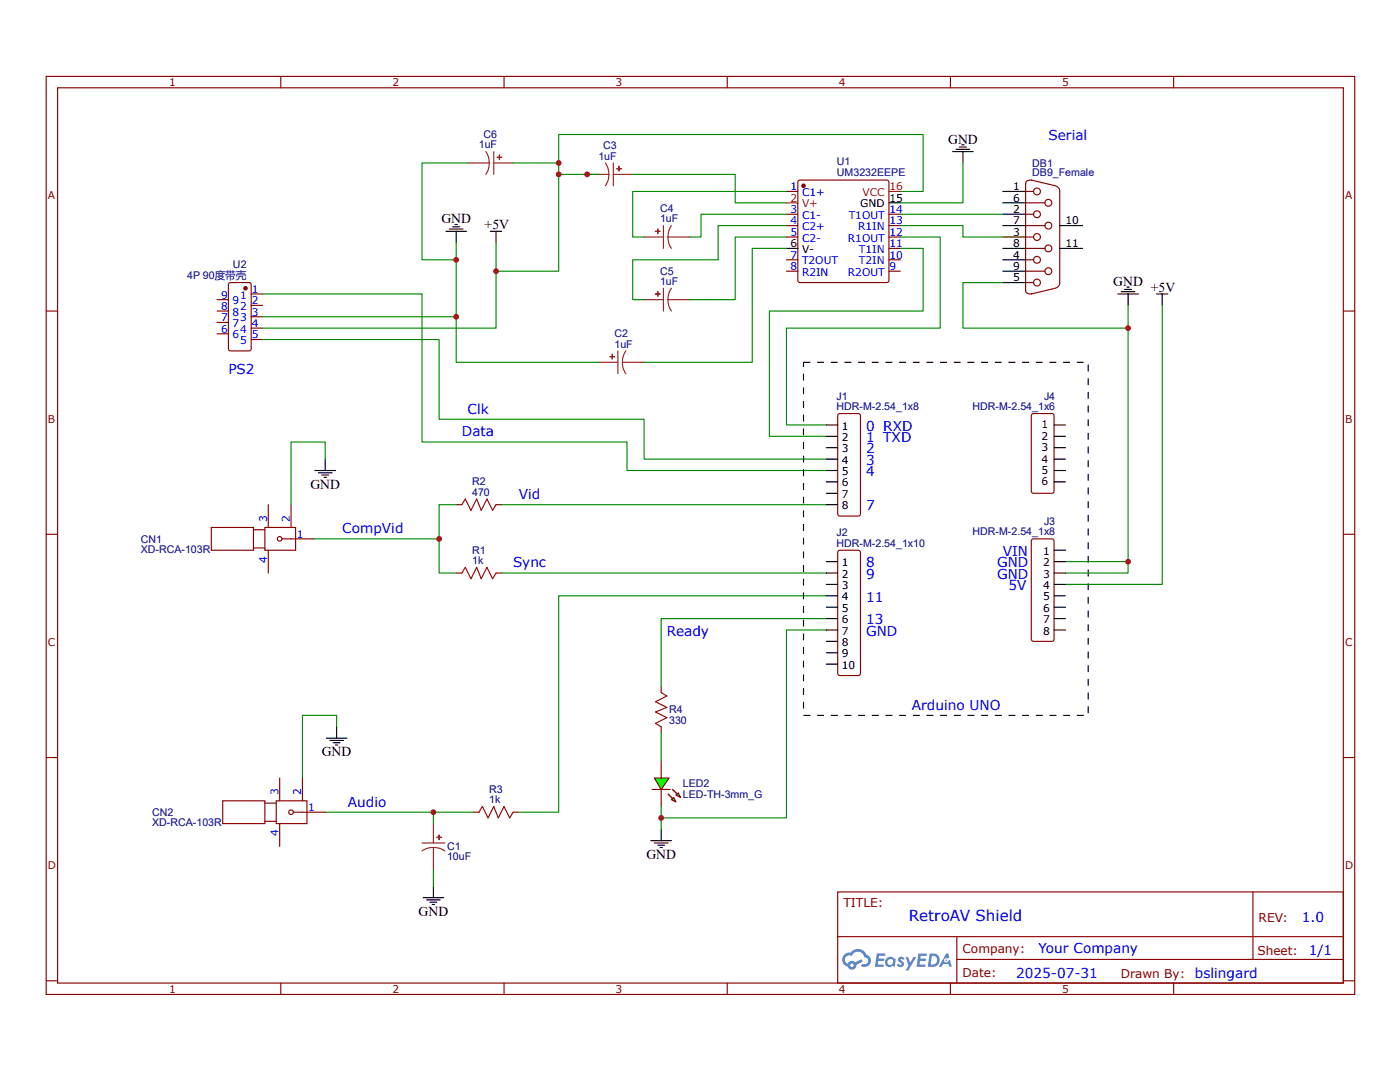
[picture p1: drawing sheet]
<svg xmlns="http://www.w3.org/2000/svg" width="279mm" height="216mm" viewBox="0 0 279 216" stroke-linecap="round" stroke-linejoin="round" font-family="sans-serif">
<g fill="none" stroke="#800" stroke-width=".23">
<path d="M9.2 15.2h261.2v183.2h-261.2zM11.5 17.5h256.6v178.7h-256.6zM56 15.2v2.3M100.6 15.2v2.3M145.1 15.2v2.3M189.7 15.2v2.3M234.2 15.2v2.3M9.2 62.1h2.3M268.1 62.1h2.3M9.2 106.6h2.3M268.1 106.6h2.3M9.2 151.2h2.3"/>
<path d="M268.1 151.2h2.3M167.2 178h100.9v18.2h-100.9zM250 178l.1 13.4M9.2 195.7h2.3M56 196.2v2.2M100.6 196.2v2.2M145.1 196.2v2.2M167.2 186.9h100.8M189.7 196.2v2.2M191 191.4h77M191 186.9v9.1M234.2 196.2v2.2"/>
<path d="M268.1 195.7h2.3"/>
</g>
<g fill="#58f">
<path d="M179.4 191.1l.5-.2 .3 .1 .3 .2-.3 .4a.3 .3 0 0 0-.2-.3 .3 .3 0 0 0-.3 .2 .77 .77 0 0 1 .7 .6 .77 .77 0 0 1-.3 .8l-.6 .1-.5-.4 .3-.3 .4 .2 .2-.2a1.06 1.06 0 0 1-.6-1.1z"/>
<path d="M180.7 190.9h.5l.4 1.2 .7-1.2h.6l-1.6 2.7h-.6l.6-.9z"/>
<path d="M175 190.2l1.6 .1 .1 .2-.2 .2h-1.1v.6h.9l.2 .2-.2 .3-1-.1-.1 .8h1h.1v.4h-1.7z"/>
<path d="M183.3 190.2l1.6 .1 .1 .2-.2 .2h-1.1v.6h.9l.2 .2-.2 .2h-1l-.1 .8h1h.1v.4h-1.7z"/>
<path d="M188.8 190.3h.5l.2 .8-.4 .2a.44 .44 0 0 0-.7 .1 .44 .44 0 0 0 .3 .7 .44 .44 0 0 0 .6-.4l.3-.2 .3 1.4h-.5l-.1-.5h-1.1l-.3 .5h-.6z"/>
<path d="M185.5 190.3l-.4 2.6h.9a1.35 1.35 0 0 0 1.5-1.3 1.35 1.35 0 0 0-1.5-1.3zM186 190.7a.91 .91 0 0 1 1 1.1 .91 .91 0 0 1-1.3 .7z"/>
<path d="M177 191.2a.99 .99 0 0 0-.2 1.4 .99 .99 0 0 0 1.4 .2l.4 .1 .2-1.5-.4-.1a.9 .9 0 0 0-1.4-.1zM177 192a.6 .6 0 0 1 1.2 0 .6 .6 0 0 1-1.2 0z"/>
<path d="M168.5 190.5a1.42 1.42 0 0 0 .7 2.4 .91 .91 0 0 0 1 .6 .91 .91 0 0 0 .7-1l1.3-.6-.3-.5-1.2 .6-.2-.1a.92 .92 0 0 0-1.3 .4 .89 .89 0 0 1-.5-1.2 .89 .89 0 0 1 1.3-.3 1.33 1.33 0 0 1 1.4-.9 1.33 1.33 0 0 1 1.2 1.1 .74 .74 0 0 1 .6 .9 .74 .74 0 0 1-1 .5l-.3 .1v.3a1.26 1.26 0 0 0 1.8-.6 1.26 1.26 0 0 0-.8-1.7 1.96 1.96 0 0 0-3.3-.4l-.6 .1zM169.7 192.6a.35 .35 0 0 1 .7 0 .35 .35 0 0 1-.7 0z"/>
<circle cx="188.8" cy="191.6" r=".17"/>
</g>
<path d="M92.2 114.3l.7-1.1 1.1 2.3 1.1-2.3 .9 2.3 1.2-2.3 1.1 2.3 .7-1.2M92.2 100.7l.7-1.1 1.1 2.2 1.1-2.2 .9 2.2 1.2-2.2 1.1 2.2 .7-1.1M95.6 162.1l.7-1.2 1.1 2.3 1.1-2.3 .9 2.3 1.2-2.3 1.1 2.3 .7-1.1" fill="none" stroke="#a00000" stroke-width=".23"/>
<g fill="none" stroke="#800" stroke-width=".23">
<path d="M45.7 56.5l.3-.1h3.7l.2 .1 .2 .2v12.9v.2l-.3 .2h-3.8l-.2-.1-.2-.2v-12.9zM42.2 105.2h8.4v4.6h-8.4zM50.6 109.3h2.3M50.6 105.7h2.3M52.9 105.2h6.1v4.6h-6.1zM53.5 100.7v4.5M53.5 109.8v4.5M56.3 107.5h6.3M58.1 100.7v4.5M91 114.3h1.2M91 100.7h1.2M99 114.3h1.1"/>
<path d="M99 100.7h1.1M44.4 159.8h8.5v4.5h-8.5zM55.1 159.8h6.2v4.5h-6.2zM55.8 155.2v4.6M60.4 155.2v4.6M52.9 163.9h2.2M52.9 160.2h2.2M55.8 164.3v4.6M58.5 162.1h6.4M94.4 162.1h1.2M102.4 162.1h1.1"/>
<circle cx="55.8" cy="107.5" r=".45"/>
<circle cx="58.1" cy="162.1" r=".45"/>
</g>
<path d="M64.9 91.6v-3.4h-6.8v12.5M62.6 107.5h25v6.8h3.4M100.1 114.3h64.8M100.1 100.7h64.8M164.9 118.9h-53.4v43.2h-8M67.2 145v-2.3h-6.8v12.5M64.9 162.1h29.5" fill="none" stroke="#080" stroke-width=".23"/>
<g fill="none" stroke="#000" stroke-width=".23">
<path d="M62.9 93.9h4M63.5 94.3h2.8M64.2 94.8h1.4M64.7 95.2h.4M64.9 91.6v2.3M65.1 147.3h4.1M65.8 147.7h2.7M66.5 148.2h1.4M66.9 148.7h.5M67.2 145v2.3M84.4 179.1h4.1M85.1 179.6h2.8"/>
<path d="M86.5 176.8v2.3M85.8 180h1.4M86.3 180.5h.4"/>
</g>
<circle cx="49" cy="57.5" r=".34" fill="#800"/>
<g fill="none" stroke="#800" stroke-width=".23">
<path d="M43.3 59.8h2.3M50.1 58.7h2.3M43.3 66.6h2.3M43.3 64.3h2.3M43.3 62.1h2.3M50.1 60.9h2.3M50.1 63.2h2.3M50.1 65.5h2.3M50.1 67.7h2.3M132 137.1v1.1M132 145v1.2"/>
<circle cx="49" cy="57.5" r=".34"/>
</g>
<path d="M52.4 58.7h31.8v29.5h40.9v5.7h39.8M91 48.4v14.8h-38.6M99 48.4v17.1h-46.6" fill="none" stroke="#080" stroke-width=".23"/>
<g fill="none" stroke="#000" stroke-width=".23">
<path d="M89 46.2h4.1M89.7 45.7h2.7M90.4 45.2h1.3M90.8 44.8h.5M91 46.2v2.2M97.9 46.2h2.2M99 46.2v2.2M223.1 58.7h4.1M223.8 58.2h2.7M224.5 57.7h1.3M224.9 57.3h.5M225.1 58.7v2.2"/>
<path d="M230.8 58.7h2.3M232 58.7v2.2M129.9 167.8h4.1M130.6 168.2h2.7M131.3 168.7h1.3M131.7 169.1h.5M132 165.5v2.3"/>
</g>
<path d="M132 138.2l1.1 .7-2.3 1.1 2.3 1.2-2.3 .9 2.3 1.1-2.3 1.1 1.2 .7" fill="none" stroke="#a00000" stroke-width=".23"/>
<path d="M84.2 168.2h4.6M86.5 169.1a3.7 3.7 0 0 0-2.3 .7M86.5 169.1a3.7 3.7 0 0 1 2.3 .7M86.5 164.3v3.9M86.5 169.1v4.3" fill="none" stroke="#8d2323" stroke-width=".23"/>
<path d="M87.2 167.1h.9z" fill="#8d2323"/>
<path d="M87.2 167.1h.9z" fill="none" stroke="#8d2323" stroke-width=".23"/>
<path d="M87.6 166.6v.9z" fill="#8d2323"/>
<path d="M87.6 166.6v.9z" fill="none" stroke="#8d2323" stroke-width=".23"/>
<path d="M86.5 162.1v2.2M86.5 173.4v3.4" fill="none" stroke="#080" stroke-width=".23"/>
<path d="M130.6 155.2h2.9l-1.5 2.3z" fill="#0f0"/>
<path d="M130.1 157.5h3.7M130.6 155.2h2.9l-1.5 2.3z" fill="none" stroke="#800" stroke-width=".23"/>
<path d="M134.2 157.5l.9 .9z" fill="#800"/>
<path d="M134.2 157.5l.9 .9" fill="none" stroke="#800" stroke-width=".23"/>
<path d="M133.3 158.4l.9 .9z" fill="#800"/>
<path d="M133.3 158.4l.9 .9" fill="none" stroke="#800" stroke-width=".23"/>
<path d="M135.4 158.2l.4 .9-.9-.4z" fill="#0f0"/>
<path d="M135.4 158.2l.4 .9-.9-.4z" fill="none" stroke="#800" stroke-width=".23"/>
<path d="M134 159.6l.5-.5 .4 .9z" fill="#0f0"/>
<g fill="none" stroke="#800" stroke-width=".23">
<path d="M159.4 36.1l.3-.2h17.3l.3 .2 .1 .3v19.5l-.1 .4-.3 .1h-17.3l-.3-.1-.2-.4v-19.5zM204.7 36.6v21.4M204.7 38.2h1.6M205.8 35.9l4.8 1.2M205.9 36a.88 .88 0 0 0-1.2 .7M210.7 37.1a1.14 1.14 0 0 1 .8 1.1v18.2a1.14 1.14 0 0 1-.8 1.1M204.7 54.1h3.8M204.7 49.6h3.8M204.7 56.4h1.6M204.7 45h3.8M204.7 51.8h1.6M204.7 40.5h3.8"/>
<path d="M204.7 47.3h1.6M204.7 42.7h1.6M204.7 57.9a.88 .88 0 0 0 1.2 .7M210.6 57.5l-4.8 1.2M132 151.8v3.4M132 157.5v3.4M134 159.6l.5-.5 .4 .9z"/>
<circle cx="207" cy="38.2" r=".68"/>
<circle cx="207" cy="42.7" r=".68"/>
<circle cx="207" cy="51.8" r=".68"/>
<circle cx="207" cy="47.3" r=".68"/>
<circle cx="207" cy="56.4" r=".68"/>
<circle cx="209.2" cy="45" r=".68"/>
<circle cx="209.2" cy="49.6" r=".68"/>
<circle cx="209.2" cy="40.5" r=".68"/>
<circle cx="209.2" cy="54.1" r=".68"/>
</g>
<path d="M52.4 67.7h35.2v16h40.9v7.9h36.4M225.1 60.9v51.2h-12.5M232 60.9v55.7h-19.4M91 100.7h-3.4v6.8M225.1 112.1v2.2h-12.5M164.9 123.4h-32.9v13.7M164.9 125.7h-7.9v37.5h-25M132 146.2v5.6M132 160.9v4.6" fill="none" stroke="#080" stroke-width=".23"/>
<path d="M163.1 72.2h1.4v.2h-1.4zM165.8 72.2h1.4v.2h-1.4zM168.5 72.2h1.4v.2h-1.4zM171.3 72.2h1.3v.2h-1.3zM174 72.2h1.4v.2h-1.4zM176.7 72.2h1.4v.2h-1.4zM179.5 72.2h1.3v.2h-1.3zM182.2 72.2h1.3v.2h-1.3zM184.9 72.2h1.4v.2h-1.4zM187.6 72.2h1.4v.2h-1.4zM190.4 72.2h1.3v.2h-1.3zM193.1 72.2h1.4v.2h-1.4zM195.8 72.2h1.4v.2h-1.4zM198.5 72.2h1.4v.2h-1.4zM201.3 72.2h1.3v.2h-1.3zM204 72.2h1.4v.2h-1.4zM206.7 72.2h1.4v.2h-1.4zM209.5 72.2h1.3v.2h-1.3zM212.2 72.2h1.3v.2h-1.3zM214.9 72.2h1.4v.2h-1.4zM217.1 72.7h.2v1.4h-.2zM217.1 75.5h.2v1.3h-.2zM217.1 78.2h.2v1.4h-.2zM217.1 80.9h.2v1.4h-.2zM217.1 83.7h.2v1.3h-.2zM217.1 86.4h.2v1.3h-.2zM217.1 89.1h.2v1.4h-.2zM217.1 91.8h.2v1.4h-.2zM217.1 94.6h.2v1.3h-.2zM217.1 97.3h.2v1.4h-.2zM217.1 100h.2v1.4h-.2zM217.1 102.7h.2v1.4h-.2zM217.1 105.5h.2v1.3h-.2zM217.1 108.2h.2v1.4h-.2zM217.1 110.9h.2v1.4h-.2zM217.1 113.7h.2v1.3h-.2zM217.1 116.4h.2v1.3h-.2zM217.1 119.1h.2v1.4h-.2zM217.1 121.8h.2v1.4h-.2zM217.1 124.6h.2v1.3h-.2zM217.1 127.3h.2v1.4h-.2zM217.1 130h.2v1.4h-.2zM217.1 132.7h.2v1.4h-.2zM217.1 135.5h.2v1.3h-.2zM217.1 138.2h.2v1.4h-.2zM217.1 140.9h.2v1.4h-.2zM214.9 142.6h1.4v.3h-1.4zM212.2 142.6h1.3v.3h-1.3zM209.5 142.6h1.3v.3h-1.3zM206.7 142.6h1.4v.3h-1.4zM204 142.6h1.4v.3h-1.4zM201.3 142.6h1.3v.3h-1.3zM198.5 142.6h1.4v.3h-1.4zM195.8 142.6h1.4v.3h-1.4zM193.1 142.6h1.4v.3h-1.4zM190.4 142.6h1.3v.3h-1.3zM187.6 142.6h1.4v.3h-1.4zM184.9 142.6h1.4v.3h-1.4zM182.2 142.6h1.3v.3h-1.3zM179.5 142.6h1.3v.3h-1.3zM176.7 142.6h1.4v.3h-1.4zM174 142.6h1.4v.3h-1.4zM171.3 142.6h1.3v.3h-1.3zM168.5 142.6h1.4v.3h-1.4zM165.8 142.6h1.4v.3h-1.4zM163.1 142.6h1.4v.3h-1.4zM160.4 142.6h1.3v.3h-1.3zM160.2 140h.3v1.4h-.3zM160.2 137.3h.3v1.4h-.3zM160.2 134.6h.3v1.3h-.3zM160.2 131.8h.3v1.4h-.3zM160.2 129.1h.3v1.4h-.3zM160.2 126.4h.3v1.3h-.3zM160.2 123.7h.3v1.3h-.3zM160.2 120.9h.3v1.4h-.3zM160.2 118.2h.3v1.4h-.3zM160.2 115.5h.3v1.3h-.3zM160.2 112.7h.3v1.4h-.3zM160.2 110h.3v1.4h-.3zM160.2 107.3h.3v1.4h-.3zM160.2 104.6h.3v1.3h-.3zM160.2 101.8h.3v1.4h-.3zM160.2 99.1h.3v1.4h-.3zM160.2 96.4h.3v1.3h-.3zM160.2 93.7h.3v1.3h-.3zM160.2 90.9h.3v1.4h-.3zM160.2 88.2h.3v1.4h-.3zM160.2 85.5h.3v1.3h-.3zM160.2 82.7h.3v1.4h-.3zM160.2 80h.3v1.4h-.3zM160.2 77.3h.3v1.4h-.3zM160.2 74.6h.3v1.3h-.3zM160.2 72.2h1.5v.2h-1.3v-.1h.1v.9h-.3z" fill="#000"/>
<path d="M200.1 38.2h4.6M200.1 45h4.6M200.1 49.6h4.6M200.1 54.1h4.6M200.1 40.5h4.6M200.1 56.4h4.6M200.1 51.8h4.6M200.1 47.3h4.6M200.1 42.7h4.6M211.5 45h4.5M211.5 49.6h4.5" fill="none" stroke="#000" stroke-width=".23"/>
<circle cx="160.4" cy="37.1" r=".34" fill="#800"/>
<g fill="none" stroke="#800" stroke-width=".23">
<path d="M157 38.2h2.2M157 42.7h2.2M157 45h2.2M157 47.3h2.2M157 51.8h2.2M157 54.1h2.2M177.4 42.7h2.3M177.4 45h2.3M177.4 47.3h2.3M177.4 51.8h2.3M177.4 54.1h2.3M177.4 49.6h2.3"/>
<circle cx="160.4" cy="37.1" r=".34"/>
</g>
<path d="M177.4 38.2h2.3M157 40.5h2.2" fill="none" stroke="#f00" stroke-width=".23"/>
<path d="M190.1 30.2h4.1M190.8 29.8h2.7M191.5 29.3h1.4M192 28.9h.4M192.2 30.2v2.3M157 49.6h2.2M177.4 40.5h2.3" fill="none" stroke="#000" stroke-width=".23"/>
<path d="M179.7 38.2h4.5v-11.4h-72.7v27.3h-12.5M192.2 32.5v8h-12.5M179.7 45h12.5v2.3h7.9M179.7 49.6h4.5v12.5h-30.7v25h11.4M179.7 47.3h7.9v18.2h-30.6v19.3h7.9M179.7 42.7h20.4M200.1 56.4h-7.9v9.1h32.9" fill="none" stroke="#080" stroke-width=".23"/>
<path d="M119.5 72.3h3.8M123.3 70v4.6M124.2 72.3a3.7 3.7 0 0 0 .7 2.3M124.2 72.3h4.3M124.9 70a3.7 3.7 0 0 0-.7 2.3" fill="none" stroke="#8d2323" stroke-width=".23"/>
<path d="M122.2 70.7v.9z" fill="#8d2323"/>
<path d="M122.2 70.7v.9z" fill="none" stroke="#8d2323" stroke-width=".23"/>
<path d="M121.7 71.2h.9z" fill="#8d2323"/>
<path d="M117.2 34.8h4.3M120.8 32.5a3.7 3.7 0 0 1 .7 2.3M121.5 34.8a3.7 3.7 0 0 1-.7 2.3M122.4 34.8h3.9M122.4 32.5v4.6M121.7 71.2h.9z" fill="none" stroke="#8d2323" stroke-width=".23"/>
<path d="M123.5 33.2v.9z" fill="#8d2323"/>
<path d="M123.5 33.2v.9z" fill="none" stroke="#8d2323" stroke-width=".23"/>
<path d="M123.1 33.7h.9z" fill="#8d2323"/>
<path d="M123.1 33.7h.9zM128.5 47.3h3.9M132.4 45v4.6M133.3 47.3a3.7 3.7 0 0 0 .7 2.3M133.3 47.3h4.3M134 45a3.7 3.7 0 0 0-.7 2.3" fill="none" stroke="#8d2323" stroke-width=".23"/>
<path d="M131.3 45.7v.9z" fill="#8d2323"/>
<path d="M131.3 45.7v.9z" fill="none" stroke="#8d2323" stroke-width=".23"/>
<path d="M130.8 46.2h.9z" fill="#8d2323"/>
<path d="M128.5 59.8h3.9M130.8 46.2h.9zM132.4 57.5v4.6M133.3 59.8a3.7 3.7 0 0 0 .7 2.3M133.3 59.8h4.3M134 57.5a3.7 3.7 0 0 0-.7 2.3" fill="none" stroke="#8d2323" stroke-width=".23"/>
<path d="M131.3 58.2v.9z" fill="#8d2323"/>
<path d="M131.3 58.2v.9z" fill="none" stroke="#8d2323" stroke-width=".23"/>
<path d="M130.8 58.7h.9z" fill="#8d2323"/>
<path d="M93.3 32.5h4.3M96.9 30.2a3.7 3.7 0 0 1 .7 2.3M97.6 32.5a3.7 3.7 0 0 1-.7 2.3M98.5 32.5h3.9M98.5 30.2v4.6M130.8 58.7h.9z" fill="none" stroke="#8d2323" stroke-width=".23"/>
<path d="M111.5 34.8h8M126.3 34.8h20.4v5.7h10.3M157 38.2h-30.7v9.1h2.2M157 49.6h-6.9v22.7h-21.6M157 42.7h-17.1v4.6h-2.3M157 45h-13.7v6.8h-17v8h2.2M157 47.3h-10.3v12.5h-9.1M91 63.2v9.1h28.5" fill="none" stroke="#080" stroke-width=".23"/>
<path d="M99.7 30.9v.9z" fill="#8d2323"/>
<path d="M99.7 30.9v.9z" fill="none" stroke="#8d2323" stroke-width=".23"/>
<path d="M99.2 31.4h.9z" fill="#8d2323"/>
<path d="M99.2 31.4h.9z" fill="none" stroke="#8d2323" stroke-width=".23"/>
<path d="M93.3 32.5h-9.1v19.3h6.8M102.4 32.5h9.1" fill="none" stroke="#080" stroke-width=".23"/>
<path d="M167.3 82.7l.3-.2h3.7l.2 .1 .2 .3v19.6l-.1 .3-.2 .2h-3.8l-.2-.1-.2-.3v-19.6zM205.9 82.7l.4-.2h3.6l.3 .1 .2 .3v15.1l-.1 .2-.3 .2h-3.7h-.3l-.2-.3v-15.1zM167.3 109.9l.3-.1h3.7l.2 .1 .2 .3v24.1l-.1 .3-.2 .2h-3.8l-.2-.1-.2-.3v-24.2zM205.9 107.7l.4-.2h3.6l.3 .1 .2 .3v19.6l-.1 .3-.3 .2h-3.7l-.3-.1-.2-.3v-19.6z" fill="none" stroke="#800" stroke-width=".23"/>
<g fill="none" stroke="#000" stroke-width=".23">
<path d="M164.9 84.8h2.3M164.9 87.1h2.3M164.9 89.3h2.3M164.9 91.6h2.3M164.9 93.9h2.3M164.9 96.2h2.3M164.9 98.4h2.3M210.4 84.8h2.2M210.4 87.1h2.2M210.4 89.3h2.2M210.4 91.6h2.2M210.4 93.9h2.2"/>
<path d="M210.4 96.2h2.2M164.9 100.7h2.3M164.9 112.1h2.3M164.9 114.3h2.3M164.9 116.6h2.3M164.9 118.9h2.3M210.4 112.1h2.2M210.4 114.3h2.2M210.4 116.6h2.2M210.4 118.9h2.2M210.4 109.8h2.2M164.9 121.2h2.3"/>
<path d="M164.9 123.4h2.3M164.9 125.7h2.3M164.9 128h2.3M164.9 130.2h2.3M164.9 132.5h2.3M210.4 121.2h2.2M210.4 123.4h2.2M210.4 125.7h2.2"/>
</g>
<g fill="#c00">
<circle cx="86.5" cy="162.1" r=".57"/>
<circle cx="87.6" cy="107.5" r=".57"/>
<circle cx="225.1" cy="112.1" r=".57"/>
<circle cx="132" cy="163.2" r=".57"/>
<circle cx="99" cy="54.1" r=".57"/>
<circle cx="225.1" cy="65.5" r=".57"/>
<circle cx="111.5" cy="34.8" r=".57"/>
<circle cx="91" cy="63.2" r=".57"/>
<circle cx="117.2" cy="34.8" r=".57"/>
<circle cx="111.5" cy="32.5" r=".57"/>
<circle cx="91" cy="51.8" r=".57"/>
</g>
<text font-size="3" fill="#00f" x="181.4" y="183.8">RetroAV Shield</text>
<g font-size="2.7">
<text x="189.2" y="28.7">GND</text>
<text x="88.1" y="44.6">GND</text>
<text x="96.7" y="45.7">+5V</text>
<text x="222.2" y="57.1">GND</text>
<text x="229.7" y="58.2">+5V</text>
<text x="61.9" y="97.5">GND</text>
<text x="64.2" y="150.9">GND</text>
<text x="129" y="171.4">GND</text>
<text x="83.5" y="182.8">GND</text>
</g>
<g font-size="2.7" fill="#00f">
<text x="209.2" y="28">Serial</text>
<text x="45.6" y="74.6">PS2</text>
<text x="93.3" y="82.5">Clk</text>
<text x="92.2" y="87.1">Data</text>
<text x="172.9" y="85.9">0 RXD</text>
<text x="172.9" y="88.2">1 TXD</text>
<text x="172.9" y="90.5">2</text>
<text x="172.9" y="92.8">3</text>
<text x="172.9" y="95">4</text>
<text x="103.5" y="99.6">Vid</text>
<text x="172.9" y="101.8">7</text>
<text x="68.3" y="106.4">CompVid</text>
<text x="102.4" y="113.2">Sync</text>
<text x="172.9" y="113.2">8</text>
<text x="199" y="113.2">GND</text>
<text x="200.1" y="110.9">VIN</text>
<text x="172.9" y="115.5">9</text>
<text x="199" y="115.5">GND</text>
<text x="201.3" y="117.7">5V</text>
<text x="172.9" y="124.6">13</text>
<text x="172.9" y="120">11</text>
<text x="133.1" y="126.8">Ready</text>
<text x="172.9" y="126.8">GND</text>
<text x="182" y="141.6">Arduino UNO</text>
<text x="69.4" y="160.9">Audio</text>
<text x="259.8" y="183.9">1.0</text>
<text x="207.2" y="190.1">Your Company</text>
<text x="261.2" y="190.6">1/1</text>
<text x="202.8" y="195.1">2025-07-31</text>
<text x="238.5" y="195.1">bslingard</text>
</g>
<g font-size="2.4" fill="#800">
<text x="168.3" y="180.9">TITLE:</text>
<text x="251.2" y="183.9">REV:</text>
<text x="192.1" y="190.1">Company:</text>
<text x="251" y="190.5">Sheet:</text>
<text x="192.1" y="195">Date:</text>
<text x="223.7" y="195.1">Drawn By:</text>
</g>
<g font-size="2.1" fill="#800">
<text x="33.8" y="17.2">1</text>
<text x="78.3" y="17.2">2</text>
<text x="122.9" y="17.2">3</text>
<text x="167.4" y="17.2">4</text>
<text x="211.9" y="17.2">5</text>
<text x="9.6" y="39.8">A</text>
<text x="268.4" y="39.8">A</text>
<text x="9.6" y="84.3">B</text>
<text x="268.4" y="84.3">B</text>
<text x="9.6" y="128.9">C</text>
<text x="268.4" y="128.9">C</text>
<text x="9.6" y="173.4">D</text>
<text x="268.4" y="173.4">D</text>
<text x="33.8" y="198.1">1</text>
<text x="78.3" y="198.1">2</text>
<text x="122.9" y="198.1">3</text>
<text x="167.4" y="198.1">4</text>
<text x="211.9" y="198.1">5</text>
</g>
<g font-size="2.1" fill="#000080">
<text x="95.6" y="29.6">1uF</text>
<text x="96.5" y="27.5">C6</text>
<text x="120.4" y="29.8">C3</text>
<text x="119.4" y="31.8">1uF</text>
<text x="167" y="35.1">UM3232EEPE</text>
<text x="167" y="33">U1</text>
<text x="206" y="35.2">DB9_Female</text>
<text x="206" y="33.3">DB1</text>
<text x="131.7" y="44.3">1uF</text>
<text x="131.7" y="42.3">C4</text>
<text x="46.5" y="53.6">U2</text>
<text x="37.3" y="55.6">4P 90度带壳</text>
<text x="131.7" y="56.8">1uF</text>
<text x="131.7" y="54.8">C5</text>
<text x="122.6" y="69.3">1uF</text>
<text x="122.6" y="67.3">C2</text>
<text x="166.9" y="81.8">HDR-M-2.54_1x8</text>
<text x="166.9" y="79.8">J1</text>
<text x="194.1" y="81.8">HDR-M-2.54_1x6</text>
<text x="208.4" y="79.8">J4</text>
<text x="94.2" y="98.9">470</text>
<text x="94.2" y="96.8">R2</text>
<text x="166.9" y="107">J2</text>
<text x="194.1" y="106.8">HDR-M-2.54_1x8</text>
<text x="208.4" y="104.8">J3</text>
<text x="28.1" y="110.3">XD-RCA-103R</text>
<text x="28.1" y="108.3">CN1</text>
<text x="94.2" y="112.5">1k</text>
<text x="94.2" y="110.5">R1</text>
<text x="166.9" y="109.1">HDR-M-2.54_1x10</text>
<text x="133.5" y="142.4">R4</text>
<text x="133.5" y="144.4">330</text>
<text x="97.6" y="160.3">1k</text>
<text x="97.6" y="158.2">R3</text>
<text x="136.3" y="159.2">LED-TH-3mm_G</text>
<text x="136.3" y="157.1">LED2</text>
<text x="30.4" y="164.9">XD-RCA-103R</text>
<text x="30.4" y="162.8">CN2</text>
<text x="89.2" y="171.7">10uF</text>
<text x="89.2" y="169.6">C1</text>
</g>
<g font-size="2.1" fill="#00f">
<text x="157.8" y="38">1</text>
<text x="160.1" y="39.1">C1+</text>
<text x="157.8" y="42.5">3</text>
<text x="157.8" y="44.8">4</text>
<text x="157.8" y="47.1">5</text>
<text x="160.1" y="43.7">C1-</text>
<text x="160.1" y="45.9">C2+</text>
<text x="169.4" y="43.7">T1OUT</text>
<text x="171.3" y="45.9">R1IN</text>
<text x="177.5" y="47.1">12</text>
<text x="177.5" y="44.8">13</text>
<text x="177.5" y="42.5">14</text>
<text x="157.8" y="51.6">7</text>
<text x="157.8" y="53.9">8</text>
<text x="160.1" y="48.2">C2-</text>
<text x="160.1" y="52.7">T2OUT</text>
<text x="169.2" y="48.2">R1OUT</text>
<text x="171.4" y="52.7">T2IN</text>
<text x="171.4" y="50.5">T1IN</text>
<text x="177.5" y="53.9">9</text>
<text x="177.5" y="51.6">10</text>
<text x="177.5" y="49.3">11</text>
<text x="44.1" y="59.6">9</text>
<text x="47.9" y="59.6">1</text>
<text x="50.2" y="58.4">1</text>
<text x="160.1" y="55">R2IN</text>
<text x="169.2" y="55">R2OUT</text>
<text x="44.1" y="64.1">7</text>
<text x="44.1" y="61.8">8</text>
<text x="46.4" y="65.2">7</text>
<text x="46.4" y="63">8</text>
<text x="46.4" y="60.7">9</text>
<text x="47.9" y="61.8">2</text>
<text x="47.9" y="64.1">3</text>
<text x="50.2" y="60.7">2</text>
<text x="50.2" y="63">3</text>
<text x="50.2" y="65.2">4</text>
<text x="44.1" y="66.4">6</text>
<text x="46.4" y="67.5">6</text>
<text x="47.9" y="66.4">4</text>
<text x="47.9" y="68.7">5</text>
<text x="50.2" y="67.5">5</text>
<text x="53.3" y="104.1" transform="rotate(-90 53.3 104.1)">3</text>
<text x="57.9" y="104.1" transform="rotate(-90 57.9 104.1)">2</text>
<text x="59.2" y="107.3">1</text>
<text x="53.3" y="112.3" transform="rotate(-90 53.3 112.3)">4</text>
<text x="55.6" y="158.7" transform="rotate(-90 55.6 158.7)">3</text>
<text x="60.1" y="158.7" transform="rotate(-90 60.1 158.7)">2</text>
<text x="61.5" y="161.8">1</text>
<text x="55.6" y="166.8" transform="rotate(-90 55.6 166.8)">4</text>
</g>
<g font-size="2.1" fill="#f00">
<text x="157.8" y="40.3">2</text>
<text x="160.1" y="41.4">V+</text>
<text x="172.2" y="39.1">VCC</text>
<text x="177.5" y="38">16</text>
</g>
<g font-size="2.1">
<text x="171.7" y="41.4">GND</text>
<text x="177.5" y="40.3">15</text>
<text x="202.2" y="40.3">6</text>
<text x="202.2" y="38">1</text>
<text x="202.2" y="44.8">7</text>
<text x="202.2" y="47.1">3</text>
<text x="202.2" y="42.5">2</text>
<text x="212.6" y="44.8">10</text>
<text x="157.8" y="49.3">6</text>
<text x="160.1" y="50.5">V-</text>
<text x="202.2" y="53.9">9</text>
<text x="202.2" y="49.3">8</text>
<text x="202.2" y="51.6">4</text>
<text x="212.6" y="49.3">11</text>
<text x="202.2" y="56.2">5</text>
<text x="168" y="85.7">1</text>
<text x="168" y="88">2</text>
<text x="207.9" y="85.5">1</text>
<text x="207.9" y="87.8">2</text>
<text x="168" y="90.2">3</text>
<text x="168" y="92.5">4</text>
<text x="168" y="94.8">5</text>
<text x="207.9" y="90">3</text>
<text x="207.9" y="92.3">4</text>
<text x="207.9" y="94.6">5</text>
<text x="168" y="97.1">6</text>
<text x="168" y="99.3">7</text>
<text x="168" y="101.6">8</text>
<text x="207.9" y="96.8">6</text>
<text x="168" y="113">1</text>
<text x="208.2" y="110.7">1</text>
<text x="208.2" y="113">2</text>
<text x="168" y="115.3">2</text>
<text x="168" y="117.5">3</text>
<text x="168" y="119.8">4</text>
<text x="208.2" y="115.3">3</text>
<text x="208.2" y="117.5">4</text>
<text x="208.2" y="119.8">5</text>
<text x="168" y="122.1">5</text>
<text x="168" y="124.3">6</text>
<text x="208.2" y="122.1">6</text>
<text x="208.2" y="124.3">7</text>
<text x="168" y="126.6">7</text>
<text x="168" y="128.9">8</text>
<text x="168" y="131.2">9</text>
<text x="208.2" y="126.6">8</text>
<text x="168" y="133.4">10</text>
</g>
</svg>
